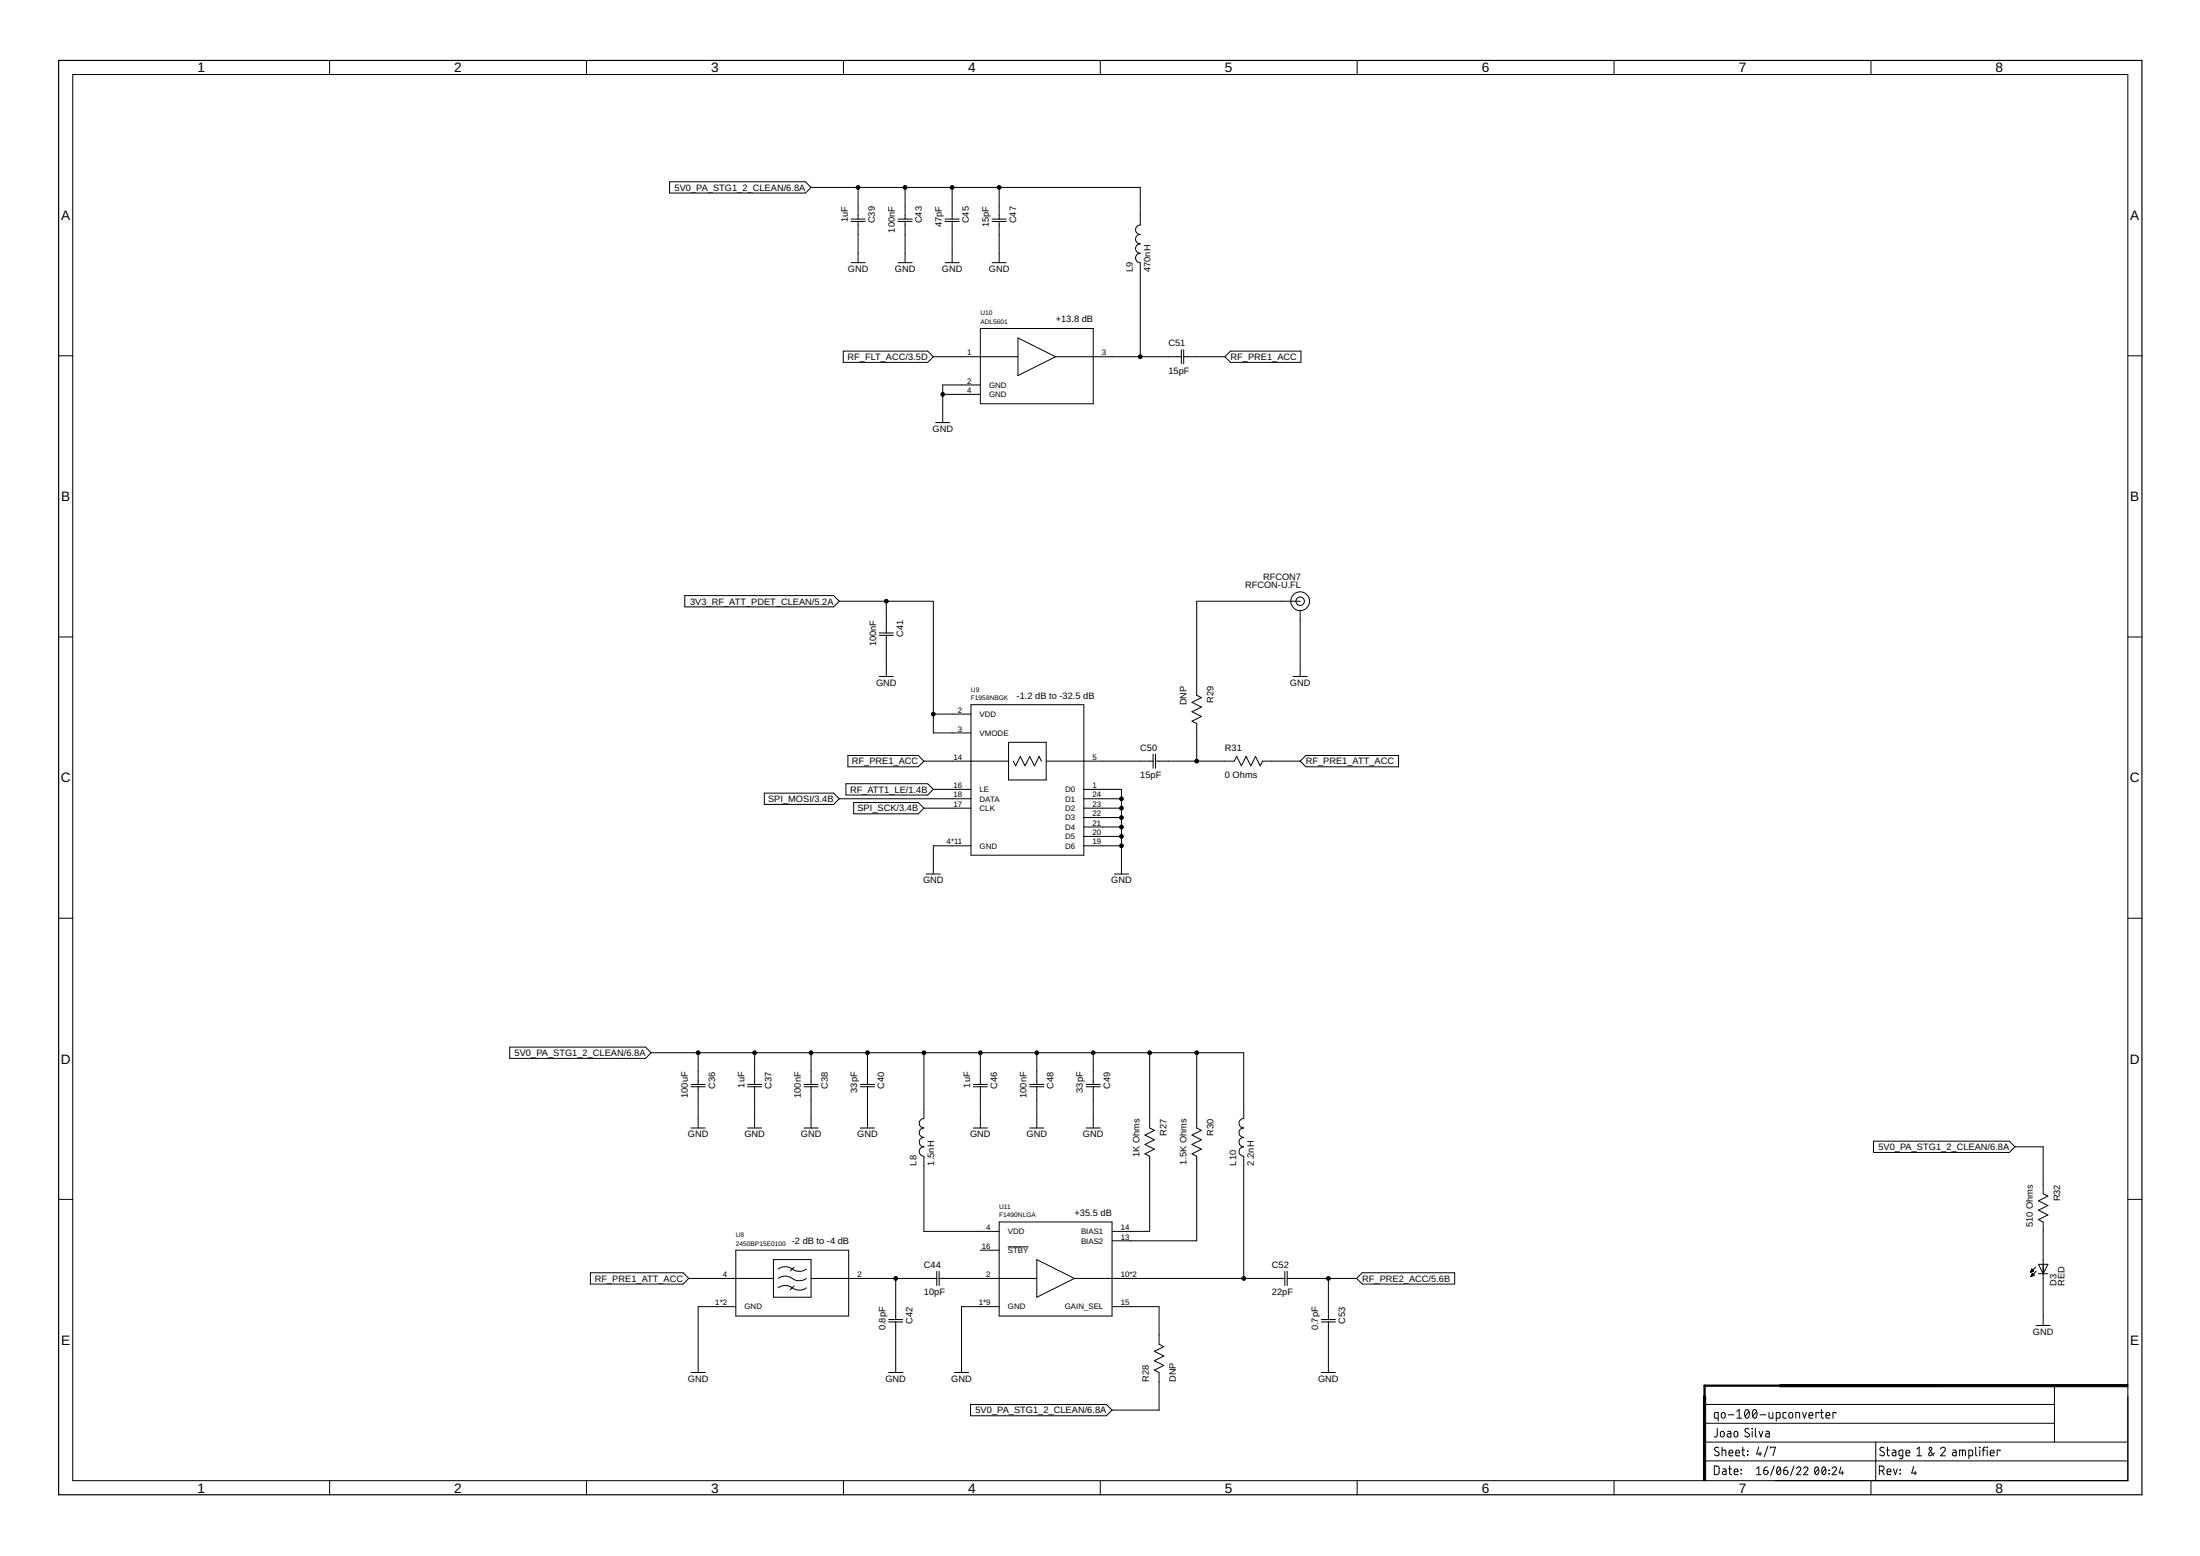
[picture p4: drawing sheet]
<svg xmlns="http://www.w3.org/2000/svg" width="594mm" height="420mm" viewBox="0 0 594 420" stroke-linecap="round" stroke-linejoin="round" font-family="sans-serif">
<g fill="none" stroke="#000" stroke-width=".27">
<path d="M89 16.3v3.8M158.4 16.3v3.8M227.8 16.3v3.8M297.1 16.3v3.8M366.5 16.3v3.8M435.8 16.3v3.8M505.2 16.3v3.8M19.6 20.1h555v379.7h-555zM180.8 49.1h36.7l1.5 1.5-1.5 1.5h-36.7zM219 50.6h88.9v10.2a1.27 1.27 0 0 0-1.3 1.2 1.27 1.27 0 0 0 1.3 1.3 1.27 1.27 0 0 0-1.3 1.3 1.27 1.27 0 0 0 1.3 1.2 1.27 1.27 0 0 0-1.3 1.3 1.27 1.27 0 0 0 1.3 1.3 1.27 1.27 0 0 0-1.3 1.3 1.27 1.27 0 0 0 1.3 1.2v25.4M229.8 59.2h3.8M229.8 59.8h3.8"/>
<path d="M231.7 50.6v8.6M231.7 59.8v11.1M242.5 59.2h3.8M242.5 59.8h3.8M244.4 50.6v8.6M244.4 59.8v11.1M255.2 59.2h3.8M255.2 59.8h3.8M257.1 50.6v8.6M257.1 59.8v11.1M267.9 59.2h3.8M267.9 59.8h3.8"/>
<path d="M269.8 50.6v8.6M269.8 59.8v11.1M229.8 70.9h3.8M242.5 70.9h3.8M255.2 70.9h3.8M267.9 70.9h3.8M15.8 96.1h3.8M227.7 94.8h22.8l1.5 1.5-1.5 1.6h-22.8zM252 96.3h22.9M264.7 88.7h30.5v20.3h-30.5zM274.9 91.2l10.2 5.1-10.2 5.1zM285.1 96.3h33.9"/>
<path d="M319 94.4v3.8M319.6 96.3h11.2M319.6 94.4v3.8M332.3 94.8h19v3.1h-19l-1.5-1.6zM574.6 96.1h3.8M252.7 114.1h3.8M254.6 106.5h10.1M264.7 103.9h-10.1v10.2M15.8 172h3.8M184.9 160.8h40.2l1.5 1.5-1.5 1.6h-40.2zM226.6 162.3h25.4v35.6h10.2M237.4 170.9h3.8"/>
<path d="M237.4 171.6h3.8M239.3 162.3v8.6M239.3 171.6v11.1M351.1 162.3h-27.9v25.4l1.2 .7-2.5 1.3 2.5 1.2-2.5 1.3 2.5 1.3-2.5 1.2 1.3 .7v10.1M351.1 164.9v17.8M574.6 172h3.8M237.4 182.7h3.8M252 192.8h10.2M262.2 190.3h30.5v40.6h-30.5zM349.2 182.7h3.8M206.4 214.2h18.7l1.5 1.5-1.5 1.5h-18.7zM226.6 215.7h35.6"/>
<path d="M228.4 211.6h22.1l1.5 1.5-1.5 1.6h-22.1zM229 204h19l1.5 1.5-1.5 1.6h-19zM230.5 216.7h17.5l1.5 1.5-1.5 1.6h-17.5zM249.5 205.5h22.9M249.5 218.2h12.7M252 213.1h10.2M272.4 200.4h10.1v10.2h-10.1zM273.6 205.5l.7 1.3 1.2-2.5 1.3 2.5 1.3-2.5 1.2 2.5 1.3-2.5 .6 1.2M282.5 205.5h28.9M292.7 213.1h10.1v22.9M292.7 215.7h10.1M292.7 218.2h10.1"/>
<path d="M311.4 203.6v3.8M312 205.5h21.3l.6-1.2 1.3 2.5 1.3-2.5 1.3 2.5 1.2-2.5 1.3 2.5 .6-1.3h10.2M312 203.6v3.8M352.6 204h25.1v3.1h-25.1l-1.5-1.6zM250.1 236h3.8M262.2 228.4h-10.2v7.6M292.7 228.4h10.1M292.7 220.8h10.1M292.7 223.3h10.1M292.7 225.8h10.1M300.9 236h3.8M15.8 247.9h3.8"/>
<path d="M574.6 247.9h3.8M137.6 282.7h36.7l1.5 1.6-1.5 1.5h-36.7zM175.8 284.3h160.1v17.7a1.27 1.27 0 0 0-1.3 1.3 1.27 1.27 0 0 0 1.3 1.3 1.27 1.27 0 0 0-1.3 1.3 1.27 1.27 0 0 0 1.3 1.2 1.27 1.27 0 0 0-1.3 1.3 1.27 1.27 0 0 0 1.3 1.3 1.27 1.27 0 0 0-1.3 1.2 1.27 1.27 0 0 0 1.3 1.3v33M186.6 292.8h3.8M186.6 293.5h3.8M188.5 284.3v8.5M188.5 293.5v11.1M201.9 292.8h3.8M201.9 293.5h3.8M203.8 284.3v8.5M203.8 293.5v11.1M217.1 292.8h3.8"/>
<path d="M217.1 293.5h3.8M219 284.3v8.5M219 293.5v11.1M232.3 292.8h3.9M232.3 293.5h3.9M234.3 284.3v8.5M234.3 293.5v11.1M249.5 284.3v17.7a1.27 1.27 0 0 0-1.3 1.3 1.27 1.27 0 0 0 1.3 1.3 1.27 1.27 0 0 0-1.3 1.3 1.27 1.27 0 0 0 1.3 1.2 1.27 1.27 0 0 0-1.3 1.3 1.27 1.27 0 0 0 1.3 1.3 1.27 1.27 0 0 0-1.3 1.2 1.27 1.27 0 0 0 1.3 1.3v20.3h20.3M262.8 292.8h3.8M262.8 293.5h3.8M264.7 284.3v8.5M264.7 293.5v11.1"/>
<path d="M278.1 292.8h3.8M278.1 293.5h3.8M280 284.3v8.5M280 293.5v11.1M293.3 292.8h3.8M293.3 293.5h3.8M295.2 284.3v8.5M295.2 293.5v11.1M310.5 284.3v20.3l1.2 .6-2.5 1.3 2.5 1.3-2.5 1.2 2.5 1.3-2.5 1.3 1.3 .6v20.3h-10.2M323.2 284.3v20.3l1.2 .6-2.5 1.3 2.5 1.3-2.5 1.2 2.5 1.3-2.5 1.3 1.3 .6v22.8h-22.9M186.6 304.6h3.8M201.9 304.6h3.8"/>
<path d="M217.1 304.6h3.8M232.3 304.6h3.9M262.8 304.6h3.8M278.1 304.6h3.8M293.3 304.6h3.8M505.9 308.1h36.7l1.5 1.6-1.5 1.5h-36.7zM544.1 309.7h7.6v12.6l1.3 .7-2.5 1.3 2.5 1.2-2.5 1.3 2.5 1.3-2.5 1.2 1.2 .7v27.9M15.8 323.9h3.8M198.7 337.6h30.5v17.8h-30.5zM264.7 337.6h5.1M269.8 330h30.5v25.4h-30.5zM272.1 336.7h5.6"/>
<path d="M574.6 323.9h3.8M159.4 343.7h25.1l1.5 1.5-1.5 1.5h-25.1zM186 345.2h22.9M198.7 352.8h-10.2v17.8M208.9 340.1h10.1v10.2h-10.1zM210.1 347.7a3.3 3.3 0 0 1 4.3 .3l1.4 .4 1.1-.2 .8-.5M210.1 345.2a3.3 3.3 0 0 1 4.3 .3l1.4 .3 1.1-.1 .8-.5M210.1 342.7a3.3 3.3 0 0 1 4.3 .2l1.4 .4 1.1-.1 .8-.5M214.4 342.2l-1 1M214.4 347.2l-1 1.1M219 345.2h34M240 356.3h3.8"/>
<path d="M240 357h3.8M241.9 345.2v11.1M241.9 357v13.6M253 343.3v3.8M253.6 345.2h26.4M253.6 343.3v3.8M269.8 352.8h-10.1v17.8M280 340.1l10.1 5.1-10.1 5.1zM290.1 345.2h56.8M300.3 352.8h12.7v10.2l1.3 .6-2.6 1.3 2.6 1.3-2.6 1.2 2.6 1.3-2.6 1.3 1.3 .6v10.2h-12.7M346.9 343.3v3.8M347.6 345.2h18.7"/>
<path d="M347.6 343.3v3.8M356.8 356.3h3.8M356.8 357h3.8M358.7 345.2v11.1M358.7 357v13.6M367.9 343.7h24.9v3h-24.9l-1.6-1.5zM548.3 343.6h.1M548.4 343.4h.2M548.4 343.3h.5M548.4 343.2h.8M548.4 344.6h.2M548.5 343.1h.6"/>
<path d="M548.5 344.5h.4M548.6 342.9h.4M548.6 344.4h.5M548.6 342.8h.2M548.6 344.3h.7M548.7 342.7h.1M548.7 344.1h.4M548.7 342.7l.5 .5-.9 .4zM548.7 344h.3M548.8 343.9h.1M548.8 343.8l.5 .5-.9 .4zM549.7 342.2l-1.4 1.4"/>
<path d="M549.8 343.3l-1.4 1.4M549.8 357.9h3.8M550.5 341.4h2.5l-1.3 2.5zM550.5 343.9h2.5M186.6 370.6h3.8M240 370.6h3.8M257.7 370.6h3.9M262.1 379.2h36.7l1.5 1.6-1.5 1.5h-36.7zM356.8 370.6h3.8M460.3 379.2h94.5M554.8 374.2v15.2M89 399.8v3.8"/>
<path d="M158.4 399.8v3.8M227.8 399.8v3.8M297.1 399.8v3.8M366.5 399.8v3.8M435.8 399.8v3.8M460.3 394.5h114.3M460.3 389.4h114.3M460.3 384.3h94.5M462.9 395.9h.9l.4 .4v1.4l-.4 .5h-.9zM463.7 385.7v2l-.2 .2-.6 .1M464 382.9h-.8l-.2-.2v-1.1l.2-.2h.8v2.3M464.1 391a.58 .58 0 0 0-.9-.1 .58 .58 0 0 0 .1 .9l.7 .3a.54 .54 0 0 1 .2 .8 .54 .54 0 0 1-.8 .2l-.5-.3"/>
<path d="M464.7 386.7l.5-.2a.92 .92 0 0 1 .1 1.5h-.3l-.4-.3zM464.9 381.6l.5-.2a.92 .92 0 0 1 .2 1.5l-.7-.1zM465 391.6l.9 .1 .1 1.4M465 390.8v2.3M465.2 396.6l.7 .1 .2 .2v1.3h-.6a.46 .46 0 0 1-.4-.5 .46 .46 0 0 1 .4-.4h.6M466.5 386.5h.7l.2 .2v1.3h-.6a.46 .46 0 0 1-.4-.4 .46 .46 0 0 1 .4-.5h.6M466.6 382h1.6M466.8 396.6h.8M466.9 392.3h1a.54 .54 0 0 0-.3-.7 .54 .54 0 0 0-.7 .5l.1 .9 .9 .1M467.1 395.9v1.9l.1 .3 .4 .1M468.3 397.4h1a.54 .54 0 0 0-.3-.7 .54 .54 0 0 0-.7 .5l.1 .9 .9 .1M468.4 386.7l.5-.2a.92 .92 0 0 1 .1 1.5l-.6-.1z"/>
<path d="M468.7 392.3h1.1a.54 .54 0 0 0-.4-.7 .54 .54 0 0 0-.7 .5l.1 .9 1 .1M469 382.9h1.3M469 381.1l.6-.5v2.3M470.1 397.9l.2 .1zM470.1 396.8l.2 .2zM470.4 391.6h.7M470.6 390.8v2.1l.5 .2M471.4 380.8a.62 .62 0 0 1 .7-.1 .62 .62 0 0 1 .3 .8 .99 .99 0 0 1-.8 1.4 1.62 1.62 0 0 1-.2-2.1zM471.9 391.8l.1 .1zM471.9 392.8l.1 .1zM472.3 381.1l-1.1 1.3M472.3 385.9a.58 .58 0 0 0-.9-.1 .58 .58 0 0 0 0 .9l.7 .4a.58 .58 0 0 1 .1 .8 .58 .58 0 0 1-.9 0l-.2-.2"/>
<path d="M473.1 385.7l.1 .1zM473.2 386.5v1.5M473.5 380.8a.61 .61 0 0 1 .7-.1 .61 .61 0 0 1 .3 .8 .99 .99 0 0 1-.8 1.4 1.62 1.62 0 0 1-.2-2.1zM474 385.7v1.9l.4 .4M474.3 381.1l-1 1.3M474.3 396.6l.6-.5v2.1M474.3 398.2h1.2M474.9 390.8l-.5 1.8h1.3M475 386.5l.5 1.5 .5-1.5M475.3 382h1.5M475.3 392.1v1M476.3 397h.7a.59 .59 0 0 1 .4 .7 .59 .59 0 0 1-.6 .5 .59 .59 0 0 1-.5-.6z"/>
<path d="M476.9 386.5h.6l.3 .2v1.3h-.6a.46 .46 0 0 1-.5-.4 .46 .46 0 0 1 .5-.5h.6M477.2 396.1l-.7 .3-.2 .6M477.4 390.5l-1 2.9M477.7 381.4v1.2l.4 .3h.6v-1.5M478.1 391v-.2h1.3l-.6 2.3M479.1 395.9l-1 2.5M479.7 382.9h.7l.3-.2v-.9l-.3-.4h-.7v2.3M480 396.2a.67 .67 0 0 1 .8 .2 .67 .67 0 0 1 .1 .8 .67 .67 0 0 1-.1 .7 .67 .67 0 0 1-.8 .2 1.76 1.76 0 0 1 0-1.9zM480.8 396.6l-1 1.1M481.7 397h.7a.58 .58 0 0 1 .4 .7 .58 .58 0 0 1-.6 .5 .58 .58 0 0 1-.5-.6zM482.4 381.4h-.7l-.2 .4 .1 1 .8 .1M482.6 396.1l-.7 .3-.2 .6"/>
<path d="M483.2 381.6l.3-.2 .5 .2 .1 .8a.53 .53 0 0 1-.5 .6 .53 .53 0 0 1-.6-.6zM484.4 395.9l-.9 2.5M484.9 382.9v-1.5l1 .1 .1 1.4M485.1 396.6a.58 .58 0 0 1 .9-.5 .58 .58 0 0 1 .1 .9l-1 1.2h1.2M486.7 381.4l.6 1.5 .5-1.5M487 396.6a.58 .58 0 0 1 .9-.5 .58 .58 0 0 1 .1 .9l-1 1.2h1.2M488.5 382.2h1a.55 .55 0 0 0-.3-.8 .55 .55 0 0 0-.7 .5l.1 .9 .9 .1M490.3 396.2a.66 .66 0 0 1 .8 .2 .66 .66 0 0 1 .1 .8 .66 .66 0 0 1-.1 .7 .66 .66 0 0 1-.8 .2 1.64 1.64 0 0 1 0-1.9zM491 396.6l-.9 1.1M491.2 381.7v-.3h-.8v1.5M491.6 381.4h.8M491.8 380.6v2l.2 .2 .4 .1"/>
<path d="M492.2 396.2a.66 .66 0 0 1 .8 .2 .66 .66 0 0 1 .1 .8 .66 .66 0 0 1-.1 .7 .66 .66 0 0 1-.8 .2 1.64 1.64 0 0 1 0-1.9zM493 396.6l-1 1.1M493.1 382.2h1a.55 .55 0 0 0-.3-.8 .55 .55 0 0 0-.7 .5l.1 .9 .9 .1M493.8 397.9l.2 .1zM493.8 397l.2 .1zM494.7 396.6a.58 .58 0 0 1 .9-.5 .58 .58 0 0 1 .1 .9l-1 1.2h1.2M495.7 381.7v-.3h-.7v1.5M497.1 396.1l-.4 1.6h1.1M497.5 397.3v.9M505.2 399.8v3.8M506.5 389.4v10.4M507.5 397.2h.6a.65 .65 0 0 0 .7-.7 .65 .65 0 0 0-.7-.6h-.6v2.3"/>
<path d="M508.3 397.2l.5 1M508.8 391a.58 .58 0 0 0-.9-.1 .58 .58 0 0 0 0 .9l.7 .3a.58 .58 0 0 1 .1 .9 .58 .58 0 0 1-.9 0l-.2-.2M509.4 391.6h.8M509.6 397.4h1a.54 .54 0 0 0-.4-.7 .54 .54 0 0 0-.6 .5l.1 .9 .9 .1M509.7 390.8v1.9l.1 .3 .4 .1M511 391.6h.7l.3 .3v1.2h-.6a.46 .46 0 0 1-.5-.4 .46 .46 0 0 1 .5-.5h.6M511.3 396.6l.5 1.6 .5-1.6M513.1 396.8l.1 .2zM513.1 397.9l.1 .1zM513.8 393.1h-.8l-.2-.2v-1l.2-.3h.8v1.9l-.2 .4h-.7M514.7 392.3h1a.54 .54 0 0 0-.4-.7 .54 .54 0 0 0-.6 .5l.1 .9 .9 .1M516.8 396l-.6 1.8h1.3"/>
<path d="M517.1 397.3v1M517.6 393.1h1.3M517.6 391.3l.6-.5v2.3M522.4 392.3l-1 .7a.37 .37 0 0 1-.5 0 .37 .37 0 0 1 0-.5l.7-1.1a.37 .37 0 0 0-.3-.6 .37 .37 0 0 0-.3 .6l1.1 1.7M524 391.3a.64 .64 0 0 1 .9-.5 .64 .64 0 0 1 .2 1l-1.1 1.3h1.3M527.3 391.6h.7l.2 .3v1.2h-.6a.46 .46 0 0 1-.4-.4 .46 .46 0 0 1 .4-.5h.6M529.2 393.1v-1.5l1.4 .1 .1 1.4M529.9 391.6v1.5M531.7 393.1h.7l.3-.2v-1l-.3-.3h-.7v2.3M533.5 390.8v1.9l.4 .4M534.5 390.8l.2 .1zM534.6 391.6v1.5"/>
<path d="M535.3 391.6h.8M536.1 390.8l-.4 .1-.2 .3v1.9M536.6 390.8l.1 .1zM536.6 391.6v1.5M537.4 392.3h1.1a.54 .54 0 0 0-.4-.7 .54 .54 0 0 0-.7 .5l.1 .9 1 .1M540.1 391.8v-.2h-.8v1.5"/>
<circle cx="351.1" cy="162.3" r="2.54"/>
<circle cx="351.1" cy="162.3" r="1.14"/>
</g>
<path d="M15.8 16.3h562.6v387.3h-562.6z" fill="none" stroke="#000" stroke-width=".32"/>
<path d="M460 377h.6v22.8h-.6zM480.6 373.9h94v.6h-94z" fill="#000" stroke="#000" stroke-width=".27"/>
<path d="M523.8 374.2h-63.5v3.8" fill="none" stroke="#000" stroke-width=".61"/>
<g fill="#000" stroke="#000" stroke-width=".27">
<circle cx="231.7" cy="50.6" r=".51"/>
<circle cx="244.4" cy="50.6" r=".51"/>
<circle cx="257.1" cy="50.6" r=".51"/>
<circle cx="269.8" cy="50.6" r=".51"/>
<circle cx="307.9" cy="96.3" r=".51"/>
<circle cx="254.6" cy="106.5" r=".51"/>
<circle cx="239.3" cy="162.3" r=".51"/>
<circle cx="252" cy="192.8" r=".51"/>
<circle cx="302.8" cy="218.2" r=".51"/>
<circle cx="302.8" cy="215.7" r=".51"/>
<circle cx="323.2" cy="205.5" r=".51"/>
<circle cx="302.8" cy="223.3" r=".51"/>
<circle cx="302.8" cy="225.8" r=".51"/>
<circle cx="302.8" cy="220.8" r=".51"/>
<circle cx="302.8" cy="228.4" r=".51"/>
<circle cx="188.5" cy="284.3" r=".51"/>
<circle cx="203.8" cy="284.3" r=".51"/>
<circle cx="219" cy="284.3" r=".51"/>
<circle cx="234.3" cy="284.3" r=".51"/>
<circle cx="249.5" cy="284.3" r=".51"/>
<circle cx="264.7" cy="284.3" r=".51"/>
<circle cx="280" cy="284.3" r=".51"/>
<circle cx="295.2" cy="284.3" r=".51"/>
<circle cx="310.5" cy="284.3" r=".51"/>
<circle cx="323.2" cy="284.3" r=".51"/>
<circle cx="241.9" cy="345.2" r=".51"/>
<circle cx="335.9" cy="345.2" r=".51"/>
<circle cx="358.7" cy="345.2" r=".51"/>
</g>
<g font-size="3.7">
<text x="53.3" y="19.5">1</text>
<text x="122.7" y="19.5">2</text>
<text x="192" y="19.5">3</text>
<text x="261.4" y="19.5">4</text>
<text x="330.8" y="19.5">5</text>
<text x="400.2" y="19.5">6</text>
<text x="469.5" y="19.5">7</text>
<text x="538.9" y="19.5">8</text>
<text x="16.5" y="59.4">A</text>
<text x="575.3" y="59.4">A</text>
<text x="16.5" y="135.3">B</text>
<text x="575.3" y="135.3">B</text>
<text x="16.4" y="211.3">C</text>
<text x="575.2" y="211.3">C</text>
<text x="16.4" y="287.2">D</text>
<text x="575.2" y="287.2">D</text>
<text x="16.5" y="363.1">E</text>
<text x="575.3" y="363.1">E</text>
<text x="53.3" y="403">1</text>
<text x="122.7" y="403">2</text>
<text x="192" y="403">3</text>
<text x="261.4" y="403">4</text>
<text x="330.8" y="403">5</text>
<text x="400.2" y="403">6</text>
<text x="469.5" y="403">7</text>
<text x="538.9" y="403">8</text>
</g>
<g font-size="2.5">
<text x="182.1" y="51.5">5V0_PA_STG1_2_CLEAN/6.8A</text>
<text x="228.9" y="60" transform="rotate(-90 228.9 60)">1uF</text>
<text x="236.3" y="60.3" transform="rotate(-90 236.3 60.3)">C39</text>
<text x="241.6" y="62.8" transform="rotate(-90 241.6 62.8)">100nF</text>
<text x="249" y="60.3" transform="rotate(-90 249 60.3)">C43</text>
<text x="254.3" y="61.4" transform="rotate(-90 254.3 61.4)">47pF</text>
<text x="261.7" y="60.3" transform="rotate(-90 261.7 60.3)">C45</text>
<text x="267" y="61.4" transform="rotate(-90 267 61.4)">15pF</text>
<text x="274.4" y="60.3" transform="rotate(-90 274.4 60.3)">C47</text>
<text x="228.9" y="73.5">GND</text>
<text x="241.6" y="73.5">GND</text>
<text x="254.3" y="73.5">GND</text>
<text x="267" y="73.5">GND</text>
<text x="305.9" y="73.5" transform="rotate(-90 305.9 73.5)">L9</text>
<text x="310.7" y="73.5" transform="rotate(-90 310.7 73.5)">470nH</text>
<text x="285.1" y="87.1">+13.8 dB</text>
<text x="315.5" y="93.6">C51</text>
<text x="228.9" y="97.2">RF_FLT_ACC/3.5D</text>
<text x="315.5" y="100.9">15pF</text>
<text x="332.3" y="97.2">RF_PRE1_ACC</text>
<text x="251.8" y="116.6">GND</text>
<text x="336.2" y="158.8">RFCON-U.FL</text>
<text x="341.1" y="156.5">RFCON7</text>
<text x="186.3" y="163.2">3V3_RF_ATT_PDET_CLEAN/5.2A</text>
<text x="243.9" y="172" transform="rotate(-90 243.9 172)">C41</text>
<text x="236.6" y="174.5" transform="rotate(-90 236.6 174.5)">100nF</text>
<text x="236.6" y="185.2">GND</text>
<text x="348.3" y="185.2">GND</text>
<text x="274.5" y="188.6">-1.2 dB to -32.5 dB</text>
<text x="320.4" y="190.5" transform="rotate(-90 320.4 190.5)">DNP</text>
<text x="327.7" y="189.8" transform="rotate(-90 327.7 189.8)">R29</text>
<text x="307.9" y="202.8">C50</text>
<text x="330.8" y="202.8">R31</text>
<text x="230" y="206.4">RF_PRE1_ACC</text>
<text x="352.6" y="206.4">RF_PRE1_ATT_ACC</text>
<text x="229.5" y="214">RF_ATT1_LE/1.4B</text>
<text x="307.9" y="210.1">15pF</text>
<text x="330.8" y="210.1">0 Ohms</text>
<text x="207.4" y="216.6">SPI_MOSI/3.4B</text>
<text x="231.5" y="219.1">SPI_SCK/3.4B</text>
<text x="249.3" y="238.5">GND</text>
<text x="300.1" y="238.5">GND</text>
<text x="139" y="285.2">5V0_PA_STG1_2_CLEAN/6.8A</text>
<text x="193.1" y="293.9" transform="rotate(-90 193.1 293.9)">C36</text>
<text x="201" y="293.7" transform="rotate(-90 201 293.7)">1uF</text>
<text x="208.3" y="293.9" transform="rotate(-90 208.3 293.9)">C37</text>
<text x="223.6" y="293.9" transform="rotate(-90 223.6 293.9)">C38</text>
<text x="238.8" y="293.9" transform="rotate(-90 238.8 293.9)">C40</text>
<text x="262" y="293.7" transform="rotate(-90 262 293.7)">1uF</text>
<text x="269.3" y="293.9" transform="rotate(-90 269.3 293.9)">C46</text>
<text x="284.5" y="293.9" transform="rotate(-90 284.5 293.9)">C48</text>
<text x="299.8" y="293.9" transform="rotate(-90 299.8 293.9)">C49</text>
<text x="185.8" y="296.5" transform="rotate(-90 185.8 296.5)">100uF</text>
<text x="216.2" y="296.5" transform="rotate(-90 216.2 296.5)">100nF</text>
<text x="231.5" y="295.1" transform="rotate(-90 231.5 295.1)">33pF</text>
<text x="277.2" y="296.5" transform="rotate(-90 277.2 296.5)">100nF</text>
<text x="292.4" y="295.1" transform="rotate(-90 292.4 295.1)">33pF</text>
<text x="185.8" y="307.1">GND</text>
<text x="201" y="307.1">GND</text>
<text x="216.2" y="307.1">GND</text>
<text x="231.5" y="307.1">GND</text>
<text x="262" y="307.1">GND</text>
<text x="277.2" y="307.1">GND</text>
<text x="292.4" y="307.1">GND</text>
<text x="315" y="306.6" transform="rotate(-90 315 306.6)">R27</text>
<text x="327.7" y="306.6" transform="rotate(-90 327.7 306.6)">R30</text>
<text x="507.2" y="310.5">5V0_PA_STG1_2_CLEAN/6.8A</text>
<text x="247.5" y="314.7" transform="rotate(-90 247.5 314.7)">L8</text>
<text x="252.3" y="314.7" transform="rotate(-90 252.3 314.7)">1.5nH</text>
<text x="307.7" y="312.5" transform="rotate(-90 307.7 312.5)">1K Ohms</text>
<text x="320.4" y="314.6" transform="rotate(-90 320.4 314.6)">1.5K Ohms</text>
<text x="333.8" y="314.7" transform="rotate(-90 333.8 314.7)">L10</text>
<text x="338.6" y="314.7" transform="rotate(-90 338.6 314.7)">2.2nH</text>
<text x="290.2" y="328.3">+35.5 dB</text>
<text x="556.3" y="324.4" transform="rotate(-90 556.3 324.4)">R32</text>
<text x="213.8" y="335.9">-2 dB to -4 dB</text>
<text x="549" y="331.4" transform="rotate(-90 549 331.4)">510 Ohms</text>
<text x="160.6" y="346.1">RF_PRE1_ATT_ACC</text>
<text x="249.5" y="342.4">C44</text>
<text x="343.5" y="342.4">C52</text>
<text x="367.8" y="346.1">RF_PRE2_ACC/5.6B</text>
<text x="555.3" y="347.2" transform="rotate(-90 555.3 347.2)">D3</text>
<text x="557.4" y="347.2" transform="rotate(-90 557.4 347.2)">RED</text>
<text x="249.5" y="349.8">10pF</text>
<text x="343.5" y="349.8">22pF</text>
<text x="239.1" y="359.2" transform="rotate(-90 239.1 359.2)">0.8pF</text>
<text x="246.4" y="357.4" transform="rotate(-90 246.4 357.4)">C42</text>
<text x="355.9" y="359.2" transform="rotate(-90 355.9 359.2)">0.7pF</text>
<text x="363.3" y="357.4" transform="rotate(-90 363.3 357.4)">C53</text>
<text x="549" y="360.5">GND</text>
<text x="185.8" y="373.2">GND</text>
<text x="239.1" y="373.2">GND</text>
<text x="256.9" y="373.2">GND</text>
<text x="310.2" y="373.2" transform="rotate(-90 310.2 373.2)">R28</text>
<text x="317.5" y="373.2" transform="rotate(-90 317.5 373.2)">DNP</text>
<text x="355.9" y="373.2">GND</text>
<text x="263.4" y="381.7">5V0_PA_STG1_2_CLEAN/6.8A</text>
</g>
<g font-size="2.1">
<text x="261.2" y="96">1</text>
<text x="297.5" y="96">3</text>
<text x="261.2" y="103.6">2</text>
<text x="261.2" y="106.1">4</text>
<text x="267.1" y="104.7">GND</text>
<text x="267.1" y="107.2">GND</text>
<text x="258.7" y="192.5">2</text>
<text x="258.7" y="197.6">3</text>
<text x="264.5" y="193.6">VDD</text>
<text x="264.5" y="198.7">VMODE</text>
<text x="257.5" y="205.2">14</text>
<text x="295" y="205.2">5</text>
<text x="257.5" y="215.3">18</text>
<text x="257.5" y="212.8">16</text>
<text x="264.5" y="213.9">LE</text>
<text x="287.6" y="213.9">D0</text>
<text x="295" y="212.8">1</text>
<text x="295" y="215.3">24</text>
<text x="257.5" y="217.9">17</text>
<text x="264.5" y="216.5">DATA</text>
<text x="264.5" y="219">CLK</text>
<text x="287.6" y="216.5">D1</text>
<text x="287.6" y="219">D2</text>
<text x="287.6" y="221.5">D3</text>
<text x="295" y="217.9">23</text>
<text x="295" y="220.4">22</text>
<text x="287.6" y="224.1">D4</text>
<text x="287.6" y="226.6">D5</text>
<text x="295" y="223">21</text>
<text x="295" y="225.5">20</text>
<text x="255.6" y="228">4*11</text>
<text x="264.5" y="229.1">GND</text>
<text x="287.6" y="229.2">D6</text>
<text x="295" y="228">19</text>
<text x="266.3" y="332.2">4</text>
<text x="272.1" y="333.3">VDD</text>
<text x="291.9" y="333.3">BIAS1</text>
<text x="291.9" y="335.8">BIAS2</text>
<text x="302.6" y="332.2">14</text>
<text x="302.6" y="334.7">13</text>
<text x="265.1" y="337.2">16</text>
<text x="272.1" y="338.4">STBY</text>
<text x="195.2" y="344.9">4</text>
<text x="231.5" y="344.9">2</text>
<text x="266.3" y="344.9">2</text>
<text x="302.6" y="344.9">10*2</text>
<text x="193.2" y="352.5">1*2</text>
<text x="201" y="353.6">GND</text>
<text x="264.3" y="352.5">1*9</text>
<text x="272.1" y="353.6">GND</text>
<text x="287.5" y="353.6">GAIN_SEL</text>
<text x="302.6" y="352.5">15</text>
</g>
<g font-size="1.8">
<text x="264.7" y="87.4">ADL5601</text>
<text x="264.7" y="85.1">U10</text>
<text x="262.2" y="189">F1958NBGK</text>
<text x="262.2" y="186.7">U9</text>
<text x="269.8" y="328.7">F1490NLGA</text>
<text x="269.8" y="326.4">U11</text>
<text x="198.7" y="334">U8</text>
<text x="198.7" y="336.3">2450BP15E0100</text>
</g>
</svg>
